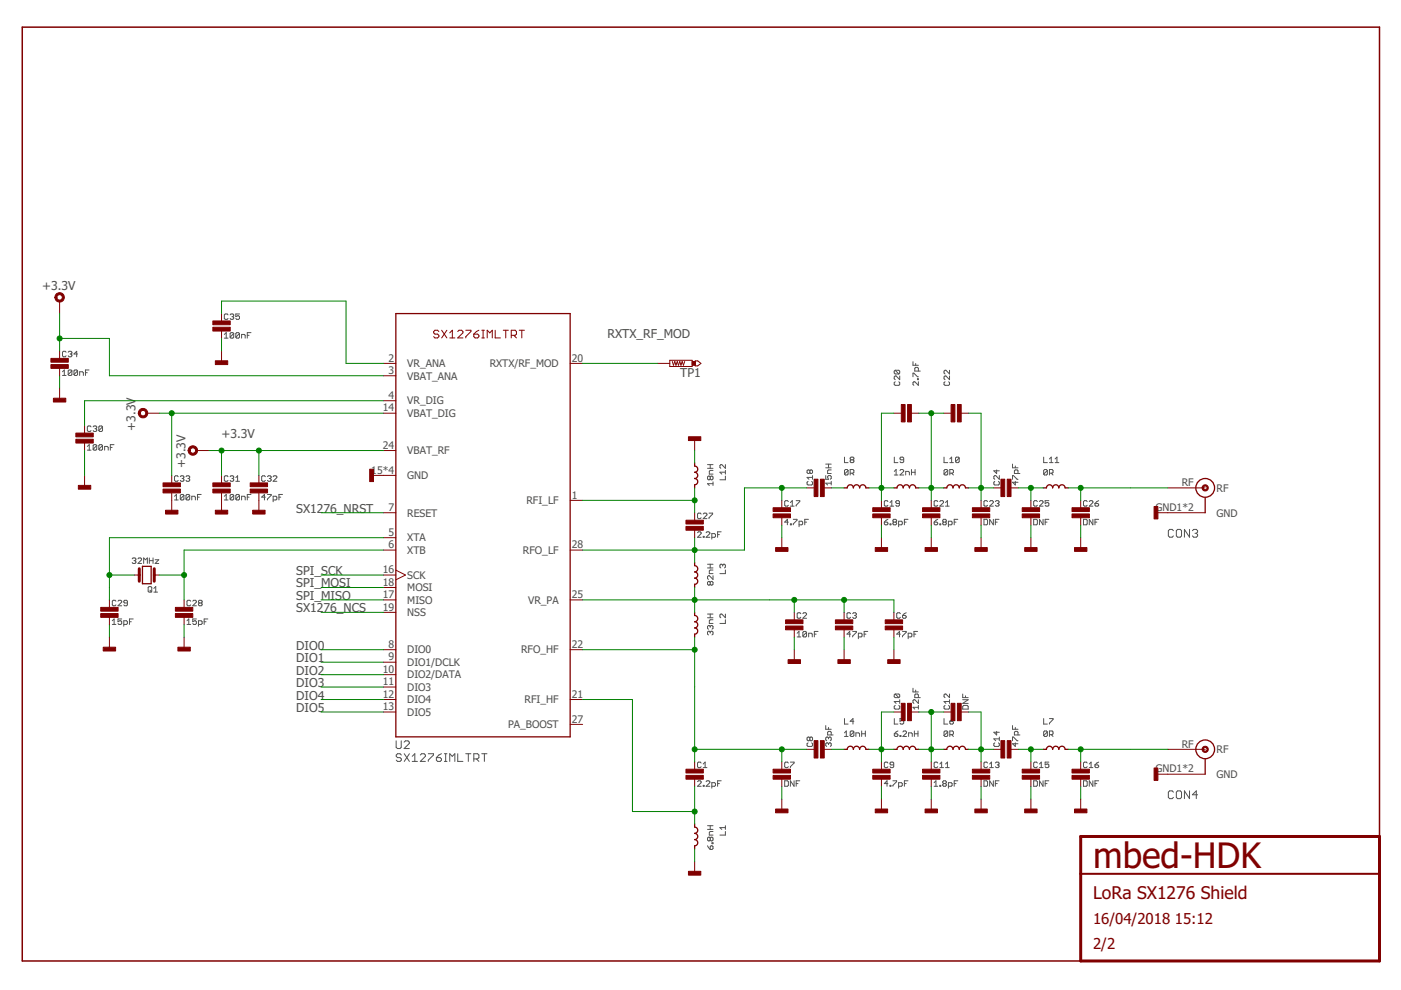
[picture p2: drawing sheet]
<svg xmlns="http://www.w3.org/2000/svg" width="297mm" height="210mm" viewBox="0 0 297 210" stroke-linecap="round" stroke-linejoin="round" font-family="sans-serif">
<g fill="none" stroke="#505050" stroke-width=".21">
<path d="M13.3 78.8l.3-.4v1.2M13.3 79.6h.7M14 74.7l-.2-.2h-.4l-.1 .2v.7l.1 .2h.4l.2-.2M14.5 74.7l.1-.2h.4l.2 .2-.2 .4M14.9 75.1h.1M15 75.1l.2 .1-.2 .4h-.4l-.1-.2M15.2 78.6v.8l-.2 .2h-.4l-.1-.2M15.2 78.6l-.2-.2h-.4l-.1 .2v.8M15.2 78.6l-.7 .8M16.4 78.6v.8l-.1 .2h-.4l-.2-.2M16.4 78.6l-.1-.2h-.4l-.2 .2v.8M16.4 78.6l-.7 .8"/>
<path d="M16.4 75.1h-.7l.6-.6v1.1M16.9 79.6v-.8h.6l.2 .2v.6M18.1 79h.4M18.9 78.4h-.8v1.2M47.6 70.9l.4-.4v1.2M47.6 71.7h.7M48.3 66.8l-.1-.2h-.4l-.2 .2v.7l.2 .2h.4l.1-.2M48.8 66.8l.2-.2h.4l.2 .2-.2 .3M49.2 67.1h.2M49.4 67.1l.2 .2-.2 .4h-.4l-.2-.2M49.6 70.7l-.2-.2h-.4l-.2 .2v.8M49.6 70.7v.8l-.2 .2h-.4l-.2-.2"/>
<path d="M49.6 70.7l-.8 .8M50.8 66.6h-.8v.5l.4-.1 .4 .1v.4l-.2 .2h-.4l-.2-.2M50.8 70.7l-.2-.2h-.4l-.2 .2v.8M50.8 70.7v.8l-.2 .2h-.4l-.2-.2M50.8 70.7l-.8 .8M51.2 71.7v-.8h.6l.2 .2v.6M52.4 71.1h.4M53.2 70.5h-.8v1.2M189.8 78.5l-.2 .2v.4l.2 .2h.8M189.8 78.5h.8l.2 .2v.4l-.2 .2M189.8 78.5l.8 .8M190.8 79.7v.8l-.8-.8-.4 .2v.4l.2 .2"/>
<path d="M193.6 76.7v.7h1.1M193.6 79.9v-.8l1.1 .8M194.1 77.1v.3M194.7 78.7v-.6l-.2-.2h-.4l-.1 .2v.6h1.1M201.3 78.5v.8l-.7-.8-.4 .2v.4l.2 .2M201.3 79.7v.8l-.7-.8-.4 .2v.4l.2 .2M18.5 94.7l.4-.4v1.1M18.5 95.4h.8M19.3 90.5l-.2-.2h-.4l-.2 .2v.8l.2 .2h.4l.2-.2M19.7 90.5l.2-.2h.4l.2 .2-.2 .4M20.1 90.9h.2M20.3 90.9l.2 .2-.2 .4h-.4l-.2-.2"/>
<path d="M20.5 94.5v.7l-.2 .2h-.4l-.2-.2M20.5 94.5l-.2-.2h-.4l-.2 .2v.7M20.5 94.5l-.8 .7M21.7 94.5v.7l-.2 .2h-.4l-.1-.2M21.7 94.5l-.2-.2h-.4l-.1 .2v.7M21.7 90.5l-.2-.2h-.4l-.1 .2v.8M21.7 90.5v.8l-.2 .2h-.4l-.1-.2M21.7 94.5l-.7 .7M21.7 90.5l-.7 .8M22.2 95.4v-.7h.6l.1 .2v.5M23.4 94.9h.4M24.2 94.3h-.8v1.1"/>
<path d="M150 99.3h1.2M150 98.5h1.2M150.6 98.5v.8M151.2 99.7h-.6l-.2 .2v.6h.8M153.8 98.5v.8l-.8-.8-.4 .2v.4l.2 .2M153.8 99.7v.8M171.7 99.8l-.2-.2-.4 .2v.4l.2 .2 .4-.2M171.7 99.8l.2-.2 .4 .2v.4l-.2 .2-.4-.2M171.7 99.8v.4M175.1 99.2h1.1M175.1 98.4h1.1M175.7 98.4v.8"/>
<path d="M176.2 99.6h-.5l-.2 .2v.6h.7M179 96.9v1.2h.8M179.8 99.8l-.2-.3h-.4l-.2 .3v.7M179.8 99.8v.7l-.2 .2h-.4l-.2-.2M179.8 99.8l-.8 .7M180.4 97.5l-.1-.2 .1-.4h.4l.2 .2-.2 .4M180.4 97.5l-.1 .2 .1 .4h.4l.2-.2-.2-.4M180.4 97.5h.4M189.6 96.9v1.2h.8M189.6 99.9l.4-.4v1.2M189.8 80.9l-.2 .2v.4l.2 .2h.8l.2-.2v-.4l-.2-.2M190.8 99.8l.2-.3h.4l.2 .3v.1l-.8 .8h.8"/>
<path d="M191.6 97.5h-.6l-.2-.2 .2-.4h.4l.2 .2v.8l-.2 .2h-.4l-.2-.2M193.3 99.5v1.2M194 99.5v1.2M194.5 80.3h.2v.2h-.2zM194.7 80.9v.8l-.7-.8-.4 .2v.4l.2 .2M200.2 96.9v1.2h.7M200.4 80.9l-.2 .2v.4l.2 .2h.7l.2-.2v-.4l-.2-.2M200.9 99.8l-.2-.3h-.3l-.2 .3v.7M200.9 99.8v.7l-.2 .2h-.3l-.2-.2M200.9 99.8l-.7 .7M201.4 98.1h.7M201.4 97.3l.4-.4v1.2"/>
<path d="M203.4 97.1v.8l-.2 .2h-.4l-.2-.2M203.4 97.1l-.2-.2h-.4l-.2 .2v.8M203.4 97.1l-.8 .8M211.3 99.6v.8l-.6-.6h1.2M214.7 98.4v.8h1.1M215.3 98.8v.4M221.3 96.9v1.2h.8M222.1 99.8l-.2-.3h-.4l-.2 .3v.7M222.1 99.8v.7l-.2 .2h-.4l-.2-.2M222.1 99.8l-.8 .7M222.5 98.1h.8M222.5 97.3l.4-.4v1.2"/>
<path d="M223.7 98.1h.8M223.7 97.3l.4-.4v1.2M28 118.5l.2-.2h.4l.2 .2-.2 .4M28.4 118.9h.2M28.6 118.9l.2 .2-.2 .4h-.4l-.2-.2M29.3 118.5l.1-.2h.4l.2 .2v.2l-.7 .8h.7M30.5 119.5v-1.2l.3 .4 .4-.4v1.2M31.7 118.9h.7M31.7 118.3v1.2M32.4 118.3v1.2M32.9 118.7h.8l-.8 .8h.8M37 106h.8"/>
<path d="M37 105.2l.4-.4v1.2M37.8 101.1l-.2-.2h-.4l-.2 .2v.8l.2 .1h.4l.2-.1M38.2 101.1l.2-.2h.4l.2 .2-.2 .4M38.6 101.5h.2M38.8 101.5l.2 .1-.2 .4h-.4l-.2-.1M39 105v.8l-.2 .2h-.4l-.2-.2M39 105l-.2-.2h-.4l-.2 .2v.8M39 105l-.8 .8M39.4 101.1l.2-.2h.4l.2 .2-.2 .4M39.8 101.5h.2M40 101.5l.2 .1-.2 .4h-.4l-.2-.1M40.2 105v.8l-.2 .2h-.4l-.2-.2"/>
<path d="M40.2 105l-.2-.2h-.4l-.2 .2v.8M40.2 105l-.8 .8M40.7 106v-.8h.5l.2 .2v.6M41.9 105.4h.3M42.7 104.8h-.8v1.2M47.6 105.2l.4-.4v1.2M47.6 106h.7M48.3 101.1l-.1-.2h-.4l-.2 .2v.8l.2 .1h.4l.1-.1M48.8 101.1l.2-.2h.4l.2 .2-.2 .4M49.2 101.5h.2M49.4 101.5l.2 .1-.2 .4h-.4l-.2-.1M49.6 105v.8l-.2 .2h-.4l-.2-.2"/>
<path d="M49.6 105l-.2-.2h-.4l-.2 .2v.8M49.6 105l-.8 .8M50 101.3l.4-.4v1.1M50 102h.8M50.8 105v.8l-.2 .2h-.4l-.2-.2M50.8 105l-.2-.2h-.4l-.2 .2v.8M50.8 105l-.8 .8M51.2 106v-.8h.6l.2 .2v.6M52.4 105.4h.4M53.2 104.8h-.8v1.2M56.3 105.4h-.8l.6-.6v1.2M56.3 101.1l-.2-.2h-.4l-.2 .2v.8l.2 .1h.4l.2-.1"/>
<path d="M56.7 104.8h.8v.2l-.8 .8v.2M56.7 101.1l.2-.2h.4l.2 .2-.2 .4M57.1 101.5h.2M57.3 101.5l.2 .1-.2 .4h-.4l-.2-.1M57.9 106h.6l.2-.2v-.4l-.2-.2h-.6v1.2M57.9 101.1l.2-.2h.4l.2 .2v.2l-.8 .7h.8M59.1 105.4h.4M59.9 104.8h-.8v1.2M147.9 112.9l.2-.1h.4l.2 .1v.2l-.8 .8h.8M148.7 109l-.2-.2h-.4l-.2 .2v.8l.2 .2h.4l.2-.2M149.1 113.7h.2v.2h-.2zM149.1 109l.2-.2h.4l.2 .2v.2l-.8 .8h.8"/>
<path d="M149.7 112.9l.2-.1h.4l.2 .1v.2l-.8 .8h.8M150 119.6h1.2M150.3 108.8h.8l-.8 1.2M150.6 101.1l.2-.2 .4 .2v.4l-.2 .2-.4-.2M150.6 101.1v.4M150.6 119.6v.8M150.6 101.1l-.2-.2-.4 .2v.4l.2 .2 .4-.2M150.9 113.9h.6l.2-.2v-.4l-.2-.2h-.6v1.2M151.2 102.2v.7M151.2 102.6h-1.2l.4 .3M152.1 113.3h.4M152.9 112.8h-.8v1.1"/>
<path d="M153.2 119.8l-.2-.2-.4 .2v.4l.2 .2M153.2 119.8l.2-.2 .4 .2v.4l-.2 .2M153.2 119.8v.2M153.8 100.1h-1.2l.4 .4M153.8 100.9v.8h-1.2M167.2 106.3l-.3-.1h-.3l-.2 .1v.8l.2 .2h.3l.3-.2M167.2 110.7h-.8l.5-.6v1.2M167.6 111.1h.2v.2h-.2zM167.6 107.3h.8M167.6 106.6l.4-.4v1.1M168.2 110.1h.8v.2l-.8 .8v.2M168.8 106.2h.8l-.8 1.1"/>
<path d="M169.4 111.3h.6l.2-.2v-.4l-.2-.2h-.6v1.2M170.6 110.7h.4M171.3 102.1l-.2 .2v.3l.2 .2h.8l.2-.2v-.3l-.2-.2M171.4 110.1h-.8v1.2M172.3 100.8v.8M172.3 101.2h-1.2l.4 .4M175.1 100.8v.8h.6l-.2-.4 .2-.4h.3l.2 .2v.4l-.2 .2M176.2 102.1v.7M176.2 102.4h-1.1l.4 .4M180.3 100.3h.5l.2-.2v-.3l-.2-.3h-.5v1.2M180.6 100.3l.4 .4M187.5 110.7h.6l.2 .4-.2 .2h-.4l-.2-.2z"/>
<path d="M188.3 110.1l-.8 .6M188.3 106.3l-.2-.1h-.4l-.2 .1v.8l.2 .2h.4l.2-.2M188.7 111.1h.2v.2h-.2zM188.7 107.3h.8M188.7 106.6l.4-.4v1.1M189.5 110.7l-.2-.2 .2-.4h.4l.2 .2-.2 .4M189.5 110.7l-.2 .2 .2 .4h.4l.2-.2-.2-.4M189.5 110.7h.4M189.6 100.7h.8M190.5 111.3h.6l.2-.2v-.4l-.2-.2h-.6v1.2M190.7 106.7h-.6l-.2-.1 .2-.4h.4l.2 .1v.8l-.2 .2h-.4l-.2-.2M191.7 110.7h.4"/>
<path d="M192 100.7v-.8h.6l.2 .2v.6M192.5 110.1h-.8v1.2M193.3 100.1h.7M198.1 110.7h.5l.2 .4-.2 .2h-.4l-.1-.2zM198.8 110.1l-.7 .6M198.8 106.3l-.2-.1h-.4l-.1 .1v.8l.1 .2h.4l.2-.2M199.3 111.1h.2v.2h-.2zM199.3 106.3l.2-.1h.4l.1 .1v.3l-.7 .7h.7M200.1 110.7l-.2-.2 .2-.4h.3l.2 .2-.2 .4M200.1 110.7l-.2 .2 .2 .4h.3l.2-.2-.2-.4M200.1 110.7h.3M200.5 106.6l.4-.4v1.1"/>
<path d="M200.5 107.3h.8M201.1 111.3h.6l.2-.2v-.4l-.2-.2h-.6v1.2M201.4 100.3h.6l.1-.2v-.3l-.1-.3h-.6v1.2M201.8 100.3l.3 .4M202.3 110.7h.4M203.1 110.1h-.8v1.2M208.6 110.1h.6l.2 .2v.8l-.2 .2h-.6zM209.4 106.3l-.2-.1h-.4l-.2 .1v.8l.2 .2h.4l.2-.2M209.8 106.3l.2-.1h.4l.2 .1v.3l-.8 .7h.8M210.6 110.1v1.2l-.8-1.2v1.2M210.9 102.1l-.2 .2v.3l.2 .2h.8l.2-.2v-.3l-.2-.2M211 110.7h.4"/>
<path d="M211 106.3l.2-.1h.4l.2 .1-.2 .4M211.4 106.7h.2M211.6 106.7l.2 .2-.2 .4h-.4l-.2-.2M211.8 110.1h-.8v1.2M211.9 100.8v.8l-.8-.8-.4 .2v.4l.2 .2M214.7 101.6v-.8h.2l.7 .8h.2M215.3 102.1v.7l-.6-.5h1.1M215.8 100.4v-.6l-.2-.2h-.3l-.2 .2v.6h1.1M219.2 110.1h.6l.1 .2v.8l-.1 .2h-.6zM219.9 106.3l-.1-.1h-.4l-.2 .1v.8l.2 .2h.4l.1-.2M220.4 106.3l.2-.1h.4l.1 .1v.3l-.7 .7h.7M221.1 110.1v1.2l-.7-1.2v1.2"/>
<path d="M221.6 110.7h.4M222.4 106.2h-.8v.5l.4-.1 .4 .1v.4l-.2 .2h-.4l-.2-.2M222.4 110.1h-.8v1.2M222.5 100.3h.6l.2-.2v-.3l-.2-.3h-.6v1.2M222.9 100.3l.4 .4M229.7 110.1h.6l.2 .2v.8l-.2 .2h-.6zM230.5 106.3l-.2-.1h-.4l-.2 .1v.8l.2 .2h.4l.2-.2M230.9 106.3l.2-.1h.4l.2 .1v.3l-.8 .7h.8M231.7 110.1v1.2l-.8-1.2v1.2M232.2 106.7h.5l.2 .4-.2 .2h-.4l-.1-.2zM232.2 110.7h.4M232.9 110.1h-.7v1.2"/>
<path d="M232.9 106.2l-.7 .5M248.8 112.5l-.3-.3h-.5l-.3 .3v1.1l.3 .3h.5l.3-.3M249.7 112.2h.5l.3 .3v1.1l-.3 .3h-.5l-.3-.3v-1.1zM252.2 112.2v1.7l-1.1-1.7v1.7M252.8 112.5l.3-.3h.5l.3 .3v.3l-.3 .3M253.4 113.1h.2M253.6 113.1l.3 .2v.3l-.3 .3h-.5l-.3-.3M23.8 132.4h.8M23.8 131.6l.4-.4v1.2M24.6 127.5l-.2-.2h-.4l-.2 .2v.7l.2 .2h.4l.2-.2M25 127.5l.2-.2h.4l.2 .2v.2l-.8 .7h.8M25.8 131.2h-.8v.6l.4-.2 .4 .2v.4l-.2 .2h-.4l-.2-.2"/>
<path d="M26.2 132.4h.6l.2-.2v-.4l-.2-.2h-.6v1.2M27 127.8h-.6l-.2-.1 .2-.4h.4l.2 .2v.7l-.2 .2h-.4l-.2-.2M27.5 131.8h.3M28.2 131.2h-.7v1.2M31.6 124.4h.4l.2 .2v.7l-.2 .2h-.4l-.2-.2v-.7zM31.8 125.1l.4 .4M32.6 125.5h.8M32.6 124.8l.4-.4v1.1M39.6 131.6l.4-.4v1.2M39.6 132.4h.8M40.4 127.5l-.2-.2h-.4l-.2 .2v.7l.2 .2h.4l.2-.2M40.9 127.5l.2-.2h.3l.2 .2v.2l-.7 .7h.7"/>
<path d="M41.6 131.2h-.7v.6l.4-.2 .3 .2v.4l-.2 .2h-.3l-.2-.2M42.1 132.4h.6l.2-.2v-.4l-.2-.2h-.6v1.2M42.3 127.8l-.2-.1 .2-.4h.4l.2 .2-.2 .3M42.3 127.8l-.2 .3 .2 .3h.4l.2-.2-.2-.4M42.3 127.8h.4M43.3 131.8h.4M44.1 131.2h-.8v1.2M150 131h1.2M150 130.2h1.2M150 120.4h1.2M150.6 123.5l.2-.2 .4 .2v.4l-.2 .2-.4-.2M150.6 132.8l.2-.2 .4 .2v.4l-.2 .2"/>
<path d="M150.6 134l.2-.2 .4 .2v.4l-.2 .2M150.6 123.5v.4M150.6 130.2v.8M150.6 132.8v.2M150.6 134v.2M150.6 123.5l-.2-.2-.4 .2v.4l.2 .2 .4-.2M150.6 132.8l-.2-.2-.4 .2v.4l.2 .2M150.6 134l-.2-.2-.4 .2v.4l.2 .2M151.2 122.1v.8l-.8-.8-.4 .2v.3l.2 .3M151.2 120.9h-.6l-.2 .2v.5h.8M151.2 131.4h-.6l-.2 .2v.6h.8M153.8 131.4v.8h-1.2"/>
<path d="M153.8 130.2v.8l-.8-.8-.4 .2v.4l.2 .2M153.8 120.9v.7h-1.2M169 134.3l.4-.4v1.1M169 135h.8M169.8 130.1l-.2-.2h-.4l-.2 .2v.8l.2 .2h.4l.2-.2M170.2 130.1l.2-.2h.4l.2 .2v.2l-.8 .8h.8M171 134.1v.8l-.2 .1h-.4l-.2-.1M171 134.1l-.2-.2h-.4l-.2 .2v.8M171 134.1l-.8 .8M171.4 135v-.7h.6l.2 .2v.5M172.7 134.5h.3M173.4 133.9h-.7v1.1"/>
<path d="M180.3 134.5h-.7l.5-.6v1.1M180.3 130.1l-.2-.2h-.3l-.2 .2v.8l.2 .2h.3l.2-.2M180.8 133.9h.8v.2l-.8 .8v.1M180.8 130.1l.2-.2h.4l.2 .2-.2 .4M181.2 130.5h.2M181.4 130.5l.2 .2-.2 .4h-.4l-.2-.2M182 135h.6l.2-.1v-.4l-.2-.2h-.6v1.1M183.2 134.5h.4M184 133.9h-.8v1.1M190.9 134.5h-.8l.6-.6v1.1M190.9 130.1l-.2-.2h-.4l-.2 .2v.8l.2 .2h.4l.2-.2M191.3 133.9h.8v.2l-.8 .8v.1"/>
<path d="M191.3 130.5h.6l.2 .4-.2 .2h-.4l-.2-.2zM192.1 129.9l-.8 .6M192.6 135h.5l.2-.1v-.4l-.2-.2h-.5v1.1M193.8 134.5h.4M194.5 133.9h-.7v1.1M84 157.1v1.3l.3 .3h.5l.3-.3v-1.3M85.7 157.4l.3-.3h.5l.3 .3v.2l-1.1 1.1h1.1M85.7 159.8l1.1 1.6M86.8 159.8l-1.1 1.6M90.8 159.8h1.1v.3l-1.1 1.1v.2M93.6 159.8l-.6 .3-.5 .5M94.2 159.8h.6"/>
<path d="M94.5 159.8v1.6M97 159.8v1.6h1.1M98.7 159.8h1.1M99.3 159.8v1.6M102.2 159.8h1.1M102.7 159.8v1.6M171.3 157.5l-.2 .2v.4l.2 .2h.8l.2-.2v-.4l-.2-.2M171.7 156.5l.2-.2 .4 .2v.4l-.2 .2-.4-.2M171.7 156.5l-.2-.2-.4 .2v.4l.2 .2 .4-.2M171.7 156.5v.4M175.1 153.8v.8h1.1M175.7 157.7l-.2-.2-.4 .2v.4l.2 .2"/>
<path d="M175.7 156.5l-.2-.2-.4 .2v.4l.2 .2M175.7 157.7l.2-.2 .3 .2v.4l-.2 .2M175.7 154.2v.4M175.7 156.5v.2M175.7 157.7v.2M175.7 156.5l.2-.2 .3 .2v.4l-.2 .2M176.2 155.8v-.5l-.2-.2h-.3l-.2 .2v.5h1.1M179 155.4l.4-.4v1.1M179 156.1h.8M179 152.4v1.1h.8M181 155.2v.8l-.2 .1h-.4l-.1-.1M181 155.2l-.2-.2h-.4l-.1 .2v.8"/>
<path d="M181 155.2l-.7 .8M181 152.9h-.7l.5-.5v1.1M181.5 156.1v-.7h.6l.1 .2v.5M182.7 155v1.1M182.7 155.6h.8M183.5 155v1.1M189.6 155.6h.6l.2 .4-.2 .1h-.4l-.2-.1zM189.6 152.4v1.1h.8M189.8 147.2l-.2 .1v.4l.2 .2h.8M189.8 149.6l-.2 .2v.4l.2 .1h.8l.2-.1v-.4l-.2-.2M189.8 147.2h.8l.2 .1v.4l-.2 .2M189.8 147.2l.8 .7"/>
<path d="M190.4 155l-.8 .6M190.8 148.4v.7M190.8 148.7h-1.2l.4 .4M190.8 156h.2v.1h-.2zM191.4 155.2l.2-.2h.4l.2 .2v.2l-.8 .7h.8M191.6 152.4h-.8v.5l.4-.2 .4 .2v.4l-.2 .2h-.4l-.2-.2M192.6 156.1v-.7h.6l.2 .2v.5M193.6 145.9v.8h1.1M193.9 155.6h.7M193.9 155v1.1M194.1 146.3v.4M194.6 155v1.1"/>
<path d="M194.7 150h-1.1l.4 .3M194.7 147.9v-.6l-.2-.1h-.4l-.1 .1v.6h1.1M194.7 148.4v.7l-.7-.7-.4 .1v.4l.2 .2M194.7 149.6v.7M200.2 152.4v1.1h.7M200.4 149.6l-.2 .2v.4l.2 .1h.7l.2-.1v-.4l-.2-.2M200.9 155.2v.8l-.2 .1h-.3l-.2-.1M200.9 155.2l-.2-.2h-.3l-.2 .2v.8M200.9 155.2l-.7 .8M201.3 147.2v.7l-.7-.7-.4 .1v.4l.2 .2M201.3 148.7h-1.1l.4 .4M201.3 148.4v.7"/>
<path d="M201.4 155.8h.6l.1-.2v-.4l-.1-.2h-.6v1.1M201.4 152.9h.6l.1 .4-.1 .2h-.4l-.2-.2zM201.8 155.8l.3 .3M202.1 152.4l-.7 .5M204.1 148.4h1.2l-1.2 .7h1.2M204.1 147.2v.7h1.2M204.1 149.8l.2-.2h.8l.2 .2v.5h-1.2zM204.7 147.5v.4M210.9 157.5l-.2 .2v.4l.2 .2h.8l.2-.2v-.4l-.2-.2M211.3 155.1v.7l-.6-.5h1.2M211.9 156.3v.8M211.9 156.7h-1.2l.4 .4"/>
<path d="M214.7 157.1v-.8h.2l.7 .8h.2M214.7 153.8v.8h1.1M215.3 157.5v.8l-.6-.6h1.1M215.3 154.2v.4M215.8 155.8v-.5l-.2-.2h-.3l-.2 .2v.5h1.1M221.3 152.4v1.1h.8M222.1 155.2v.8l-.2 .1h-.4l-.2-.1M222.1 155.2l-.2-.2h-.4l-.2 .2v.8M222.1 155.2l-.8 .8M222.5 155.8h.6l.2-.2v-.4l-.2-.2h-.6v1.1M222.5 152.4h.8l-.8 1.1M222.9 155.8l.4 .3"/>
<path d="M85.1 160.1l-.3-.3h-.5l-.3 .3v.3l.3 .2h.5l.3 .3v.3l-.3 .2h-.5l-.3-.2M87.4 161.4h1.1M87.4 160.4l.5-.6v1.6M89.1 160.1l.3-.3h.5l.3 .3v.3l-1.1 1h1.1M92.5 160.6h.8l.3 .3v.3l-.3 .2h-.5l-.3-.2zM94.2 161.4h.6M95.4 161.4v-1.6l.5 .6 .5-.6v1.6M100.5 160.9h.8l.2-.3v-.5l-.2-.3h-.8v1.6M101 160.9l.5 .5M147.9 165.7l.2-.2h.4l.2 .2v.2l-.8 .8h.8M148.7 161.8l-.2-.2h-.4l-.2 .2v.8l.2 .2h.4l.2-.2M149.1 166.5h.2v.2h-.2z"/>
<path d="M149.1 162.8h.8M149.1 162l.4-.4v1.2M149.7 165.7l.2-.2h.4l.2 .2v.2l-.8 .8h.8M150 179.3l.6 .8M150 175.9h1.2M150 175.1h1.2M150.6 179.5l.4-.2 .2 .2v.4l-.2 .2h-.4zM150.6 177.7l.2-.2 .4 .2v.4l-.2 .2-.4-.2M150.6 175.1v.8M150.6 177.7v.4M150.6 177.7l-.2-.2-.4 .2v.4l.2 .2 .4-.2M150.9 166.7h.6l.2-.2v-.4l-.2-.2h-.6v1.2"/>
<path d="M151 178.7h.2v.2h-.2zM151.2 176.3h-.6l-.2 .2v.6h.8M152.1 166.1h.4M152.9 165.5h-.8v1.2M153.8 176.3v.8h-1.2M153.8 175.1v.8M153.8 175.5h-1.2l.4 .4M166.4 165.5h.5l.3 .2v.8l-.3 .2h-.5zM167.2 161.8l-.3-.2h-.3l-.2 .2v.8l.2 .2h.3l.3-.2M167.6 161.6h.8v.2l-.8 .8v.2M168.4 165.5v1.2l-.8-1.2v1.2M168.8 166.1h.4"/>
<path d="M169.6 165.5h-.8v1.2M188.3 166.1h-.8l.6-.6v1.2M188.3 161.8l-.2-.2h-.4l-.2 .2v.8l.2 .2h.4l.2-.2M188.7 166.5h.2v.2h-.2zM189.3 165.5h.8v.2l-.8 .8v.2M189.5 162.2h-.6l-.2-.2 .2-.4h.4l.2 .2v.8l-.2 .2h-.4l-.2-.2M190.5 166.7h.6l.2-.2v-.4l-.2-.2h-.6v1.2M191.7 166.1h.4M192.5 165.5h-.8v1.2M198.1 166.7h.7M198.1 165.9l.3-.4v1.2M198.8 161.8l-.2-.2h-.4l-.1 .2v.8l.1 .2h.4l.2-.2"/>
<path d="M199.3 166.5h.2v.2h-.2zM199.3 162.8h.7M199.3 162l.3-.4v1.2M200.1 166.1l-.2 .2 .2 .4h.3l.2-.2-.2-.4M200.1 166.1l-.2-.2 .2-.4h.3l.2 .2-.2 .4M200.1 166.1h.3M200.5 162.8h.8M200.5 162l.4-.4v1.2M201.1 166.7h.6l.2-.2v-.4l-.2-.2h-.6v1.2M202.3 166.1h.4M203.1 165.5h-.8v1.2M208.6 165.5h.6l.2 .2v.8l-.2 .2h-.6z"/>
<path d="M209.4 161.8l-.2-.2h-.4l-.2 .2v.8l.2 .2h.4l.2-.2M209.8 162.8h.8M209.8 162l.4-.4v1.2M210.6 165.5v1.2l-.8-1.2v1.2M211 166.1h.4M211 161.8l.2-.2h.4l.2 .2-.2 .4M211.4 162.2h.2M211.6 162.2l.2 .2-.2 .4h-.4l-.2-.2M211.8 165.5h-.8v1.2M219.2 165.5h.6l.1 .2v.8l-.1 .2h-.6zM219.9 161.8l-.1-.2h-.4l-.2 .2v.8l.2 .2h.4l.1-.2M220.4 162.8h.7"/>
<path d="M220.4 162l.4-.4v1.2M221.1 165.5v1.2l-.7-1.2v1.2M221.6 166.1h.4M222.4 165.5h-.8v1.2M222.4 161.6h-.8v.6l.4-.2 .4 .2v.4l-.2 .2h-.4l-.2-.2M229.7 165.5h.6l.2 .2v.8l-.2 .2h-.6zM230.5 161.8l-.2-.2h-.4l-.2 .2v.8l.2 .2h.4l.2-.2M230.9 162.8h.8M230.9 162l.4-.4v1.2M231.7 165.5v1.2l-.8-1.2v1.2M232.2 166.1h.4M232.2 162.2h.5l.2 .4-.2 .2h-.4l-.1-.2z"/>
<path d="M232.9 165.5h-.7v1.2M232.9 161.6l-.7 .6M248.8 168l-.3-.3h-.5l-.3 .3v1.1l.3 .2h.5l.3-.2M249.7 167.7h.5l.3 .3v1.1l-.3 .2h-.5l-.3-.2v-1.1zM252.2 167.7v1.6l-1.1-1.6v1.6M253.9 168.5h-1.1l.8-.8v1.6"/>
</g>
<path d="M292.5 177.4v-171.6h-287.8v198h224.4" fill="none" stroke="#800000" stroke-width=".32"/>
<path d="M29.5 120.6v2.6M32.7 120.6v2.6M229.1 177.4h63.4v26.4h-63.4z" fill="none" stroke="#800000" stroke-width=".63"/>
<path d="M229.1 185.3h63.4" fill="none" stroke="#800000" stroke-width=".42"/>
<g fill="none" stroke="#800000" stroke-width=".28">
<path d="M83.9 66.5h37v89.7h-37zM147.3 98.1v.7a.66 .66 0 0 1 .6 .7 .66 .66 0 0 1-.6 .6 .66 .66 0 0 1 .6 .7 .66 .66 0 0 1-.6 .7 .67 .67 0 0 1 .6 .6 .67 .67 0 0 1-.6 .7v.6M147.3 119.3v.6a.67 .67 0 0 1 .6 .7 .67 .67 0 0 1-.6 .7 .66 .66 0 0 1 .6 .6 .66 .66 0 0 1-.6 .7 .66 .66 0 0 1 .6 .6 .66 .66 0 0 1-.6 .7v.7M179 103.4h.6a.66 .66 0 0 1 .7-.6 .66 .66 0 0 1 .6 .6 .67 .67 0 0 1 .7-.6 .67 .67 0 0 1 .7 .6 .66 .66 0 0 1 .6-.6 .66 .66 0 0 1 .7 .6h.6M189.5 103.4h.7a.66 .66 0 0 1 .6-.6 .66 .66 0 0 1 .7 .6 .67 .67 0 0 1 .7-.6 .67 .67 0 0 1 .6 .6 .66 .66 0 0 1 .7-.6 .66 .66 0 0 1 .6 .6h.7M200.1 103.4h.6a.66 .66 0 0 1 .7-.6 .66 .66 0 0 1 .7 .6 .67 .67 0 0 1 .6-.6 .67 .67 0 0 1 .7 .6 .66 .66 0 0 1 .6-.6 .66 .66 0 0 1 .7 .6h.7M221.2 103.4h.7a.66 .66 0 0 1 .6-.6 .66 .66 0 0 1 .7 .6 .66 .66 0 0 1 .6-.6 .66 .66 0 0 1 .7 .6 .67 .67 0 0 1 .7-.6 .67 .67 0 0 1 .6 .6h.7M255.5 105.6v3.1M30.2 120.1h1.8v3.7h-1.8zM147.3 129.8v.7a.67 .67 0 0 1 .6 .7 .67 .67 0 0 1-.6 .6 .66 .66 0 0 1 .6 .7 .66 .66 0 0 1-.6 .6 .66 .66 0 0 1 .6 .7 .66 .66 0 0 1-.6 .7v.6M179 158.9h.6a.66 .66 0 0 1 .7-.7 .66 .66 0 0 1 .6 .7 .67 .67 0 0 1 .7-.7 .67 .67 0 0 1 .7 .7 .66 .66 0 0 1 .6-.7 .66 .66 0 0 1 .7 .7h.6M189.5 158.9h.7a.66 .66 0 0 1 .6-.7 .66 .66 0 0 1 .7 .7 .67 .67 0 0 1 .7-.7 .67 .67 0 0 1 .6 .7 .66 .66 0 0 1 .7-.7 .66 .66 0 0 1 .6 .7h.7"/>
<path d="M200.1 158.9h.6a.66 .66 0 0 1 .7-.7 .66 .66 0 0 1 .7 .7 .67 .67 0 0 1 .6-.7 .67 .67 0 0 1 .7 .7 .66 .66 0 0 1 .6-.7 .66 .66 0 0 1 .7 .7h.7M221.2 158.9h.7a.66 .66 0 0 1 .6-.7 .66 .66 0 0 1 .7 .7 .66 .66 0 0 1 .6-.7 .66 .66 0 0 1 .7 .7 .67 .67 0 0 1 .7-.7 .67 .67 0 0 1 .6 .7h.7M147.3 174.7v.7a.67 .67 0 0 1 .6 .6 .67 .67 0 0 1-.6 .7 .66 .66 0 0 1 .6 .7 .66 .66 0 0 1-.6 .6 .66 .66 0 0 1 .6 .7 .66 .66 0 0 1-.6 .6v.7M255.5 161v3.1"/>
<circle cx="255.5" cy="103.4" r="1.99"/>
<circle cx="255.5" cy="158.9" r="1.99"/>
</g>
<g fill="none" stroke="#800000" stroke-width=".21">
<path d="M12.6 63.8v2.7M12.6 74.4v1.6M12.6 78.1v1.6M47 66.5v1.6M47 70.2v1.6M47 74.4v2.6M81.3 79.7h2.6M81.3 77h2.6M93 70.3l-.2-.3h-.6l-.3 .3v.3l.3 .2h.6l.2 .3v.3l-.2 .2h-.6l-.3-.2M93.6 70l1.1 1.6M94.7 70l-1.1 1.6M95.4 71.6h1"/>
<path d="M95.4 70.6l.5-.6v1.6M97 70.3l.3-.3h.6l.2 .3v.3l-1.1 1h1.1M98.8 70h1v.3l-1 1.1v.2M100.5 70.8h.8l.2 .3v.3l-.2 .2h-.6l-.2-.2zM101.5 70l-1 .8M102.2 70h.5M102.2 71.6h.5M102.4 70v1.6M103.3 71.6v-1.6l.5 .6 .6-.6v1.6M105 70v1.6h1.1M106.7 70h1.1M107.2 70v1.6"/>
<path d="M108.4 71.1h.8l.3-.3v-.5l-.3-.3h-.8v1.6M108.9 71.1l.6 .5M110.1 70h1.1M110.6 70v1.6M120.9 77h2.6M139.4 77h2.6M142 76.4h4.7v1.3h-4.7zM142.5 76.6l.3 .8 .3-.8 .2 .8 .3-.8 .2 .8 .3-.8 .3 .8 .2-.8 .3 .8 .3-.8M147.4 76.5h.5l.7 .5-.7 .6h-.5zM12.6 82.3v2.7M17.9 90.2v1.6M17.9 93.9v1.6"/>
<path d="M31.1 87.6h2.7M41.7 95.5h2.6M81.3 85h2.6M81.3 87.6h2.6M81.3 95.5h2.6M147.3 92.9v2.6M189.5 87.6h1.6M193.2 87.6h1.6M200.1 87.6h1.6M203.8 87.6h1.6M17.9 100.8v2.6M36.4 100.8v1.6"/>
<path d="M36.4 104.5v4.2M47 100.8v1.6M47 104.5v4.2M54.9 100.8v1.6M54.9 104.5v4.2M78.6 100.8h5.3M81.3 114h2.6M81.3 116.6h2.6M81.3 108.7h2.6M120.9 116.6h2.6M120.9 106.1h2.6M147.3 108.7v1.6"/>
<path d="M147.3 112.4v1.6M165.8 106.1v1.6M165.8 109.8v1.6M165.8 114v2.6M171 103.4h1.6M174.7 103.4h1.6M186.9 106.1v1.6M186.9 109.8v1.6M186.9 114v2.6M197.4 106.1v1.6M197.4 109.8v1.6M197.4 114v2.6"/>
<path d="M208 106.1v1.6M208 109.8v1.6M208 114v2.6M210.7 103.4h1.5M214.3 103.4h1.6M218.6 106.1v1.6M218.6 109.8v1.6M218.6 114v2.6M229.1 106.1v1.6M229.1 109.8v1.6M229.1 114v2.6M245 108.7h10.5"/>
<path d="M247.6 103.4h7.9M23.2 127.2v1.6M23.2 130.9v1.6M23.2 135.1v2.7M28.5 121.9h1M32.7 121.9h1.1M39 127.2v1.6M39 130.9v1.6M39 135.1v2.7M81.3 137.8h2.6M81.3 121.9h2.6M81.3 127.2h2.6"/>
<path d="M81.3 124.6h2.6M81.3 129.8h2.6M83.9 120.9l2.1 1-2.1 1M120.9 137.8h2.6M120.9 127.2h2.6M168.4 129.8v1.6M168.4 133.5v1.6M168.4 137.8v2.6M179 129.8v1.6M179 133.5v1.6M179 137.8v2.6M189.5 129.8v1.6"/>
<path d="M189.5 133.5v1.6M189.5 137.8v2.6M81.3 140.4h2.6M81.3 143h2.6M81.3 145.7h2.6M81.3 148.3h2.6M81.3 151h2.6M120.9 148.3h2.6M120.9 153.6h2.6M171 158.9h1.6M174.7 158.9h1.6M189.5 151h1.6"/>
<path d="M193.2 151h1.6M200.1 151h1.6M203.8 151h1.6M210.7 158.9h1.5M214.3 158.9h1.6M247.6 158.9h7.9M147.3 161.5v1.6M147.3 165.2v1.6M165.8 161.5v1.6M165.8 165.2v1.6M165.8 169.4v2.7M186.9 161.5v1.6"/>
<path d="M186.9 165.2v1.6M186.9 169.4v2.7M197.4 161.5v1.6M197.4 165.2v1.6M197.4 169.4v2.7M208 161.5v1.6M208 165.2v1.6M208 169.4v2.7M218.6 161.5v1.6M218.6 165.2v1.6M218.6 169.4v2.7M229.1 161.5v1.6"/>
<path d="M229.1 165.2v1.6M229.1 169.4v2.7M245 164.1h10.5M147.3 182.6v2.7"/>
</g>
<g fill="#800000" stroke="#800000" stroke-width=".21">
<path d="M145.4 163.1h3.7v.8h-3.7z"/>
<path d="M145.4 164.4h3.7v.8h-3.7z"/>
<path d="M146 184.7h2.6v.8h-2.6z"/>
<path d="M166.6 131.4h3.6v.8h-3.6z"/>
<path d="M166.6 132.7h3.6v.8h-3.6z"/>
<path d="M177.1 131.4h3.7v.8h-3.7z"/>
<path d="M177.1 132.7h3.7v.8h-3.7z"/>
<path d="M187.7 131.4h3.7v.8h-3.7z"/>
<path d="M187.7 132.7h3.7v.8h-3.7z"/>
<path d="M177.7 139.9h2.6v.8h-2.6z"/>
<path d="M188.2 139.9h2.6v.8h-2.6z"/>
<path d="M167.1 139.9h2.6v.8h-2.6z"/>
<path d="M163.9 163.1h3.7v.8h-3.7z"/>
<path d="M163.9 164.4h3.7v.8h-3.7z"/>
<path d="M172.6 157h.8v3.7h-.8z"/>
<path d="M173.9 157h.9v3.7h-.9z"/>
<path d="M185 163.1h3.7v.8h-3.7z"/>
<path d="M185 164.4h3.7v.8h-3.7z"/>
<path d="M191.1 149.1h.8v3.7h-.8z"/>
<path d="M192.4 149.1h.8v3.7h-.8z"/>
<path d="M195.6 163.1h3.7v.8h-3.7z"/>
<path d="M195.6 164.4h3.7v.8h-3.7z"/>
<path d="M201.7 149.1h.8v3.7h-.8z"/>
<path d="M203 149.1h.8v3.7h-.8z"/>
<path d="M206.2 163.1h3.6v.8h-3.6z"/>
<path d="M206.2 164.4h3.6v.8h-3.6z"/>
<path d="M212.2 157h.8v3.7h-.8z"/>
<path d="M213.6 157h.8v3.7h-.8z"/>
<path d="M216.7 163.1h3.7v.8h-3.7z"/>
<path d="M216.7 164.4h3.7v.8h-3.7z"/>
<path d="M227.3 163.1h3.7v.8h-3.7z"/>
<path d="M227.3 164.4h3.7v.8h-3.7z"/>
<path d="M164.4 171.5h2.7v.8h-2.7z"/>
<path d="M185.6 171.5h2.6v.8h-2.6z"/>
<path d="M196.1 171.5h2.7v.8h-2.7z"/>
<path d="M206.7 171.5h2.6v.8h-2.6z"/>
<path d="M217.3 171.5h2.6v.8h-2.6z"/>
<path d="M227.8 171.5h2.6v.8h-2.6z"/>
<path d="M163.9 107.7h3.7v.8h-3.7z"/>
<path d="M163.9 109h3.7v.8h-3.7z"/>
<path d="M172.6 101.6h.8v3.7h-.8z"/>
<path d="M173.9 101.6h.9v3.7h-.9z"/>
<path d="M185 107.7h3.7v.8h-3.7z"/>
<path d="M185 109h3.7v.8h-3.7z"/>
<path d="M191.1 85.8h.8v3.7h-.8z"/>
<path d="M192.4 85.8h.8v3.7h-.8z"/>
<path d="M195.6 107.7h3.7v.8h-3.7z"/>
<path d="M195.6 109h3.7v.8h-3.7z"/>
<path d="M201.7 85.8h.8v3.7h-.8z"/>
<path d="M203 85.8h.8v3.7h-.8z"/>
<path d="M206.2 107.7h3.6v.8h-3.6z"/>
<path d="M206.2 109h3.6v.8h-3.6z"/>
<path d="M212.2 101.6h.8v3.7h-.8z"/>
<path d="M213.6 101.6h.8v3.7h-.8z"/>
<path d="M216.7 107.7h3.7v.8h-3.7z"/>
<path d="M216.7 109h3.7v.8h-3.7z"/>
<path d="M227.3 107.7h3.7v.8h-3.7z"/>
<path d="M227.3 109h3.7v.8h-3.7z"/>
<path d="M164.4 116.1h2.7v.8h-2.7z"/>
<path d="M185.6 116.1h2.6v.8h-2.6z"/>
<path d="M196.1 116.1h2.7v.8h-2.7z"/>
<path d="M206.7 116.1h2.6v.8h-2.6z"/>
<path d="M217.3 116.1h2.6v.8h-2.6z"/>
<path d="M227.8 116.1h2.6v.8h-2.6z"/>
<path d="M145.4 110.3h3.7v.8h-3.7z"/>
<path d="M145.4 111.6h3.7v.8h-3.7z"/>
<path d="M146 92.6h2.6v.8h-2.6z"/>
<path d="M37.2 128.8h3.7v.8h-3.7z"/>
<path d="M37.2 130.1h3.7v.8h-3.7z"/>
<path d="M21.4 128.8h3.6v.8h-3.6z"/>
<path d="M21.4 130.1h3.6v.8h-3.6z"/>
<path d="M37.7 137.2h2.6v.8h-2.6z"/>
<path d="M21.9 137.2h2.6v.8h-2.6z"/>
<path d="M16.1 91.8h3.7v.8h-3.7z"/>
<path d="M16.1 93.1h3.7v.8h-3.7z"/>
<path d="M16.6 102.9h2.6v.8h-2.6z"/>
<path d="M78.4 99.5h.8v2.6h-.8z"/>
<path d="M45.1 102.4h3.7v.8h-3.7z"/>
<path d="M45.1 103.7h3.7v.8h-3.7z"/>
<path d="M53 102.4h3.7v.8h-3.7z"/>
<path d="M53 103.7h3.7v.8h-3.7z"/>
<path d="M45.7 108.2h2.6v.8h-2.6z"/>
<path d="M53.6 108.2h2.6v.8h-2.6z"/>
<path d="M34.6 102.4h3.6v.8h-3.6z"/>
<path d="M34.6 103.7h3.6v.8h-3.6z"/>
<path d="M35.1 108.2h2.6v.8h-2.6z"/>
<path d="M10.8 76h3.7v.8h-3.7z"/>
<path d="M10.8 77.3h3.7v.8h-3.7z"/>
<path d="M11.3 84.4h2.6v.8h-2.6z"/>
<path d="M45.1 68.1h3.7v.8h-3.7z"/>
<path d="M45.1 69.4h3.7v.8h-3.7z"/>
<path d="M45.7 76.5h2.6v.8h-2.6z"/>
<path d="M146.7 76.6h.7v.8h-.7z"/>
<path d="M244.7 107.4h.8v2.6h-.8z"/>
<path d="M244.7 162.8h.8v2.7h-.8z"/>
</g>
<g fill="#800000" stroke="#800000" stroke-width=".21">
<path d="M12 62.2a1 1 0 0 1 1.5 .4 1 1 0 0 1-.6 1.4 1 1 0 0 1-1.3-.9h.5a.58 .58 0 0 1 .8-.6 .58 .58 0 0 1 .1 1 .58 .58 0 0 1-.9-.3v-.1h-.5z" fill-rule="evenodd"/>
<path d="M29.5 87a1.01 1.01 0 0 1 1.6 0 1.01 1.01 0 0 1-.5 1.6 1.01 1.01 0 0 1-1.3-1h.4a.58 .58 0 0 1 .8-.6 .58 .58 0 0 1 .2 1 .58 .58 0 0 1-.9-.2l-.1-.2h-.4z" fill-rule="evenodd"/>
<path d="M40.1 94.9a1.01 1.01 0 0 1 1.6 0 1.01 1.01 0 0 1-.5 1.6 1.01 1.01 0 0 1-1.3-1h.4a.58 .58 0 0 1 .8-.6 .58 .58 0 0 1 .2 1 .58 .58 0 0 1-1-.2v-.2h-.4z" fill-rule="evenodd"/>
<path d="M255.1 103a.66 .66 0 0 1 1 .1 .66 .66 0 0 1-.4 1 .66 .66 0 0 1-.8-.7h.2a.39 .39 0 0 1 .5-.4 .39 .39 0 0 1 .2 .7 .39 .39 0 0 1-.6-.1l-.1-.2h-.2z" fill-rule="evenodd"/>
<path d="M255.1 158.4a.66 .66 0 0 1 1 .1 .66 .66 0 0 1-.4 1 .66 .66 0 0 1-.8-.6h.2a.39 .39 0 0 1 .5-.4 .39 .39 0 0 1 .2 .6 .39 .39 0 0 1-.6-.1l-.1-.1h-.2z" fill-rule="evenodd"/>
</g>
<g fill="none" stroke="#008000" stroke-width=".21">
<path d="M12.6 71.8h10.6v7.9h58.1M12.6 66.5v7.9M12.6 79.7v2.6M47 66.5v-2.7h26.4v13.2h7.9M47 71.8v2.6M123.5 77h15.9M17.9 95.5v5.3M33.8 87.6h47.5M36.4 87.6v13.2M44.3 95.5h37M47 95.5v5.3M54.9 95.5v5.3"/>
<path d="M81.3 85h-63.4v5.2M147.3 95.5v2.6M189.5 87.6h-2.6v18.5M194.8 87.6h5.3M197.4 87.6v18.5M205.4 87.6h2.6v18.5M68.1 108.7h13.2M81.3 116.6h-42.3v10.6M81.3 114h-58.1v13.2M123.5 106.1h23.8M147.3 103.4v5.3M147.3 114v5.3"/>
<path d="M165.8 103.4v2.7M165.8 111.4v2.6M171 103.4h-13.2v13.2h-34.3M176.3 103.4h2.7M184.2 103.4h5.3M186.9 111.4v2.6M194.8 103.4h5.3M197.4 111.4v2.6M205.4 103.4h5.3M208 111.4v2.6M215.9 103.4h5.3M218.6 103.4v2.7"/>
<path d="M218.6 111.4v2.6M226.5 103.4h21.1M229.1 103.4v2.7M229.1 111.4v2.6M23.2 132.5v2.6M23.2 121.9h5.3M33.8 121.9h5.2M39 132.5v2.6M68.1 137.8h13.2M68.1 127.2h13.2M68.1 121.9h13.2M68.1 129.8h13.2"/>
<path d="M68.1 124.6h13.2M123.5 137.8h23.8M123.5 127.2h66v2.6M147.3 124.6v5.2M147.3 135.1v26.4M168.4 127.2v2.6M168.4 135.1v2.7M179 127.2v2.6M179 135.1v2.7M189.5 135.1v2.7M68.1 148.3h13.2M68.1 151h13.2"/>
<path d="M68.1 140.4h13.2M68.1 143h13.2M68.1 145.7h13.2M123.5 148.3h10.6v23.8h13.2M147.3 158.9h23.7M165.8 158.9v2.6M176.3 158.9h2.7M184.2 158.9h5.3M189.5 151h-2.6v10.5M194.8 158.9h5.3M194.8 151h5.3M197.4 151v10.5"/>
<path d="M205.4 158.9h5.3M205.4 151h2.6v10.5M215.9 158.9h5.3M218.6 158.9v2.6M226.5 158.9h21.1M229.1 158.9v2.6M147.3 166.8v7.9M165.8 166.8v2.6M186.9 166.8v2.6M197.4 166.8v2.6M208 166.8v2.6M218.6 166.8v2.6"/>
<path d="M229.1 166.8v2.6M147.3 180v2.6"/>
</g>
<g fill="#008000" stroke="#008000" stroke-width=".21">
<circle cx="147.3" cy="137.8" r=".53"/>
<circle cx="147.3" cy="158.9" r=".53"/>
<circle cx="165.8" cy="158.9" r=".53"/>
<circle cx="147.3" cy="172.1" r=".53"/>
<circle cx="147.3" cy="127.2" r=".53"/>
<circle cx="179" cy="127.2" r=".53"/>
<circle cx="168.4" cy="127.2" r=".53"/>
<circle cx="186.9" cy="158.9" r=".53"/>
<circle cx="197.4" cy="151" r=".53"/>
<circle cx="197.4" cy="158.9" r=".53"/>
<circle cx="208" cy="158.9" r=".53"/>
<circle cx="218.6" cy="158.9" r=".53"/>
<circle cx="229.1" cy="158.9" r=".53"/>
<circle cx="147.3" cy="116.6" r=".53"/>
<circle cx="165.8" cy="103.4" r=".53"/>
<circle cx="186.9" cy="103.4" r=".53"/>
<circle cx="197.4" cy="87.6" r=".53"/>
<circle cx="197.4" cy="103.4" r=".53"/>
<circle cx="208" cy="103.4" r=".53"/>
<circle cx="218.6" cy="103.4" r=".53"/>
<circle cx="229.1" cy="103.4" r=".53"/>
<circle cx="147.3" cy="106.1" r=".53"/>
<circle cx="23.2" cy="121.9" r=".53"/>
<circle cx="39" cy="121.9" r=".53"/>
<circle cx="12.6" cy="71.8" r=".53"/>
<circle cx="36.4" cy="87.6" r=".53"/>
<circle cx="54.9" cy="95.5" r=".53"/>
<circle cx="47" cy="95.5" r=".53"/>
</g>
<text font-size="7.5" fill="#800000" x="231.8" y="184">mbed-HDK</text>
<text font-size="3.7" fill="#800000" x="231.8" y="190.6">LoRa SX1276 Shield</text>
<g font-size="3.2" fill="#800000">
<text x="231.8" y="195.8">16/04/2018</text>
<text x="249.1" y="195.8">15:12</text>
<text x="231.8" y="201.1">2/2</text>
</g>
<g font-size="2.6" fill="#505050">
<text x="8.9" y="61.5">+3.3V</text>
<text x="128.8" y="71.8">RXTX_RF_MOD</text>
<text x="144.2" y="79.9">TP1</text>
<text x="28.7" y="91.3" transform="rotate(-90 28.7 91.3)">+3.3V</text>
<text x="47" y="92.9">+3.3V</text>
<text x="39.3" y="99.2" transform="rotate(-90 39.3 99.2)">+3.3V</text>
<text x="62.8" y="108.7">SX1276_NRST</text>
<text x="62.8" y="121.9">SPI_SCK</text>
<text x="62.8" y="124.6">SPI_MOSI</text>
<text x="62.8" y="129.8">SX1276_NCS</text>
<text x="62.8" y="127.2">SPI_MISO</text>
<text x="62.8" y="137.8">DIO0</text>
<text x="62.8" y="140.4">DIO1</text>
<text x="62.8" y="143">DIO2</text>
<text x="62.8" y="145.7">DIO3</text>
<text x="62.8" y="148.3">DIO4</text>
<text x="62.8" y="151">DIO5</text>
</g>
<g font-size="2.2" fill="#505050">
<text x="82.3" y="76.7">2</text>
<text x="86.3" y="77.8">VR_ANA</text>
<text x="103.8" y="77.8">RXTX/RF_MOD</text>
<text x="121.3" y="76.7">20</text>
<text x="82.3" y="79.3">3</text>
<text x="86.3" y="80.5">VBAT_ANA</text>
<text x="81.1" y="87.2">14</text>
<text x="82.3" y="84.6">4</text>
<text x="86.3" y="85.8">VR_DIG</text>
<text x="86.3" y="88.4">VBAT_DIG</text>
<text x="81.1" y="95.1">24</text>
<text x="78.7" y="100.4">15*4</text>
<text x="86.3" y="101.6">GND</text>
<text x="86.3" y="96.3">VBAT_RF</text>
<text x="111.6" y="106.9">RFI_LF</text>
<text x="121.3" y="105.7">1</text>
<text x="250.6" y="103.1">RF</text>
<text x="258" y="104.2">RF</text>
<text x="82.3" y="113.6">5</text>
<text x="82.3" y="108.3">7</text>
<text x="86.3" y="109.5">RESET</text>
<text x="245" y="108.3">GND1*2</text>
<text x="258" y="109.5">GND</text>
<text x="82.3" y="116.3">6</text>
<text x="86.3" y="114.8">XTA</text>
<text x="86.3" y="117.4">XTB</text>
<text x="110.9" y="117.4">RFO_LF</text>
<text x="121.3" y="116.3">28</text>
<text x="81.1" y="121.5">16</text>
<text x="81.1" y="124.2">18</text>
<text x="86.3" y="122.7">SCK</text>
<text x="86.3" y="125.3">MOSI</text>
<text x="81.1" y="126.8">17</text>
<text x="81.1" y="129.5">19</text>
<text x="86.3" y="128">MISO</text>
<text x="86.3" y="130.6">NSS</text>
<text x="112" y="128">VR_PA</text>
<text x="121.3" y="126.8">25</text>
<text x="82.3" y="137.4">8</text>
<text x="121.3" y="137.4">22</text>
<text x="81.1" y="142.7">10</text>
<text x="82.3" y="140">9</text>
<text x="86.3" y="138.5">DIO0</text>
<text x="86.3" y="141.2">DIO1/DCLK</text>
<text x="86.3" y="143.8">DIO2/DATA</text>
<text x="110.5" y="138.6">RFO_HF</text>
<text x="81.1" y="145.3">11</text>
<text x="81.1" y="147.9">12</text>
<text x="86.3" y="146.5">DIO3</text>
<text x="86.3" y="149.1">DIO4</text>
<text x="111.2" y="149.1">RFI_HF</text>
<text x="121.3" y="147.9">21</text>
<text x="81.1" y="150.6">13</text>
<text x="86.3" y="151.7">DIO5</text>
<text x="107.7" y="154.4">PA_BOOST</text>
<text x="121.3" y="153.2">27</text>
<text x="250.6" y="158.5">RF</text>
<text x="258" y="159.7">RF</text>
<text x="245" y="163.8">GND1*2</text>
<text x="258" y="164.9">GND</text>
</g>
</svg>
